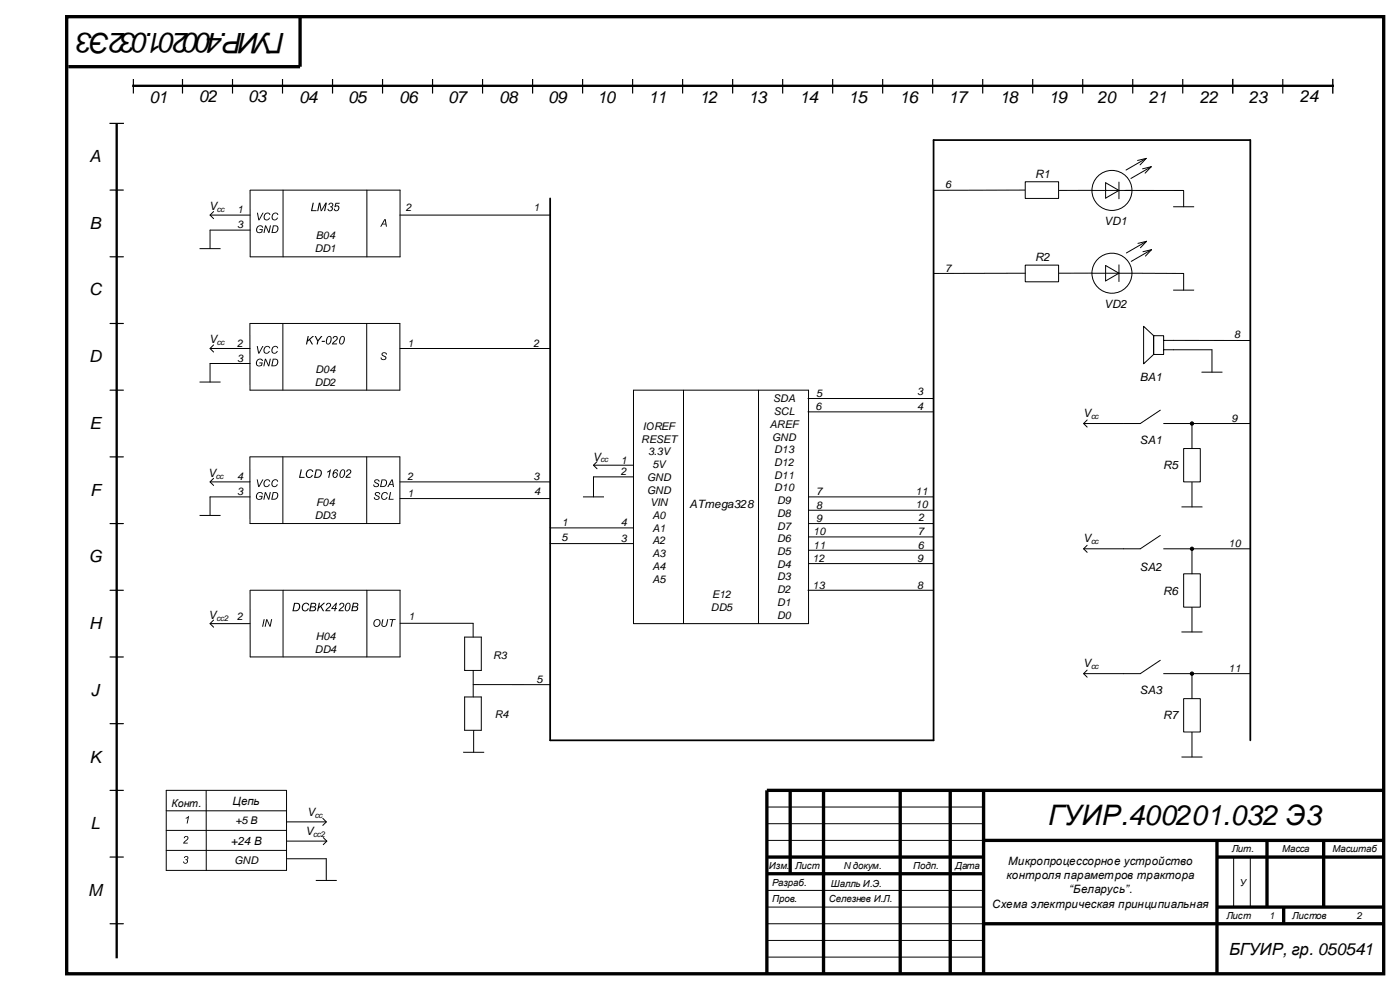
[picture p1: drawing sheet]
<svg xmlns="http://www.w3.org/2000/svg" width="420mm" height="297mm" viewBox="0 0 420 297" stroke-linecap="round" stroke-linejoin="round" font-family="sans-serif">
<g fill="none" stroke="#000" stroke-width="1" stroke-linecap="butt">
<path d="M20 5h395v287h-395zM90 5v15h-69.5M237 237v25M247 237v55M270 237v55M285 237v55M295 237v55M415 237h-185v55M230 257h65M295 252h120M365 252v40M365 257h50"/>
<path d="M380 252v20M397 252v20M230 262h65M295 277h120M365 272h50M385 272v5"/>
</g>
<g fill="none" stroke="#000" stroke-width=".3">
<path d="M75 57h45v20h-45v-19.9M84.9 57v20M110 57v20M60 74.6h6M63 64.5h12M64.1 63.4l-1.1 1.1 1.1 1.1M75 69h-12v5.6M119.9 64.5h45.1M75 97h44.9v20h-44.9zM84.8 97v20M110 97v20M343 97.8l3 2.9v5.6l-3 2.8z"/>
<path d="M60 114.6h6M63 104.5h12M64.1 103.4l-1.1 1.1 1.1 1.1M75 109h-12v5.6M120 104.5h45M190 117h52.5v70h-52.5zM205 117v70M227.5 117v70M242.3 119.5h37.5M346 100.7h3v5.6h-3zM349 102.1h26M349 104.9h14.5v6.7"/>
<path d="M360.5 111.6h6M75 137h44.9v20h-44.9l-.1-20M84.8 137v20M110 137v20M178 139.5h12M179.1 138.4l-1.1 1.1 1.1 1.1M242.3 123.5h37.5M60 154.6h6M63 144.5h12M64.1 143.4l-1.1 1.1 1.1 1.1M75 149h-12v5.6M120 144.5h45"/>
<path d="M120 149.5h45.1M165 158.3h25M175 149h6M190 143h-12v6M242.5 157h37.5M354.5 152h6M357.5 144v8M165 163h25M242.3 177h37.5M242.5 161h37.5M242.5 165h37.5M63 187h12"/>
<path d="M64.1 185.9l-1.1 1.1 1.1 1.1M120 186.9h21.9v4.1M139.4 191h5v10h-5zM139.4 209h5v10h-5zM141.9 201v8M141.9 205.3h23.1M142.1 219.1v6.5M49.9 237h36v24h-36zM61.8 237.1l.1 23.9M139.1 225.6h6M49.9 255h36M49.9 243.1h36"/>
<path d="M49.9 249h36M85.9 246.5h12M86 257.5h11.9v6.5M86.1 252.2h11.9M96.8 245.4l1.1 1.1-1.1 1M97 251.2l1 1-1 1.1M230 242h65M230 247h65M230 252h65M370 257v15M375 257v15M94.9 264h6"/>
<path d="M230 272h65M230 277h65M230 267h65M230 282h65M230 287h65"/>
</g>
<path d="M35 37.4v249.6M40 25.7h359.7" fill="none" stroke="#000" stroke-width=".71"/>
<g fill="none" stroke="#000" stroke-width=".35">
<path d="M33 37h4M40 23.9v4M54.7 23.9v4M69.7 23.9v4M84.7 23.9v4M99.7 23.9v4M114.7 23.9v4M129.7 23.9v4M144.7 23.9v4M159.7 23.9v4M174.7 23.9v4M189.7 23.9v4"/>
<path d="M204.7 23.9v4M219.7 23.9v4M234.7 23.9v4M249.7 23.9v4M264.7 23.9v4M279.7 23.9v4M294.7 23.9v4M309.7 23.9v4M324.7 23.9v4M339.7 23.9v4M354.7 23.9v4M384.7 23.9v4"/>
<path d="M33 57h4M33 77h4M33 97h4M33 117h4M33 137h4M33 157h4M33 177h4M33 197h4M33 217h4M33 237h4M33 257h4M33 277h4"/>
</g>
<path d="M369.7 23.9v4M399.7 23.9v4" fill="none" stroke="#000" stroke-width=".42"/>
<path d="M165 59.5v162.5h115v-180h95v180" fill="none" stroke="#000" stroke-width=".53"/>
<g fill="#000">
<path d="M96.5 102.2h1l-.1 .3h-.9zM114.6 105.8a.85 .85 0 0 1 1.5 .5h-.3l-.2-.3a.46 .46 0 0 0-.5-.1 .46 .46 0 0 0-.3 .5l.3 .2a.78 .78 0 0 1 .7 1 .78 .78 0 0 1-1.2 .3l-.4-.4-.1-.3h.3a.51 .51 0 0 0 .6 .5 .51 .51 0 0 0 .4-.6l-.1-.1a.73 .73 0 0 1-.7-.4 .73 .73 0 0 1 0-.8zM55.4 256.8a.61 .61 0 0 1 1 .1 .61 .61 0 0 1-.3 .9 .71 .71 0 0 1-.2 1.1 .71 .71 0 0 1-1-.5l.3-.1a.45 .45 0 0 0 .4 .5 .45 .45 0 0 0 .5-.5 .45 .45 0 0 0-.5-.4v-.2a.4 .4 0 0 0 .6-.3 .4 .4 0 0 0-.3-.5 .4 .4 0 0 0-.5 .4h-.2zM55.4 250.8a.69 .69 0 0 1 1 .2 .69 .69 0 0 1-.3 1l-.8 .7h1v.2l-1.4 .1 .8-1.1a.51 .51 0 0 0 .5-.5 .51 .51 0 0 0-.5-.5l-.3 .5-.3-.1zM55.7 245.3l1-.6-.4 2.2h-.3l.3-1.7-.6 .3z"/>
<path d="M77.1 63.8h.2l.4 1.9 1.1-1.9h.3l-1.3 2.3h-.3zM79.4 64.1a.93 .93 0 0 1 1-.4 .93 .93 0 0 1 .7 .8h-.3a.86 .86 0 0 0-1.2-.2 .86 .86 0 0 0-.2 1.2 .68 .68 0 0 0 .8 .3 .68 .68 0 0 0 .5-.5h.3a1.03 1.03 0 0 1-1.5 .7 1.03 1.03 0 0 1-.2-1.7zM81.8 64.1a.93 .93 0 0 1 1-.4 .93 .93 0 0 1 .7 .8h-.3a.86 .86 0 0 0-1.2-.2 .86 .86 0 0 0-.2 1.2 .68 .68 0 0 0 .7 .3 .68 .68 0 0 0 .6-.6l.3 .1a1.03 1.03 0 0 1-1.5 .7 1.03 1.03 0 0 1-.2-1.7z"/>
<path d="M77.3 67.8a.98 .98 0 0 1 1.6 .5h-.3a.9 .9 0 0 0-1.4-.1 .9 .9 0 0 0 .2 1.4l1-.1 .1-.5h-.7v-.3h1l-.1 .9a1.14 1.14 0 0 1-1.8-.1 1.14 1.14 0 0 1 .4-1.7zM79.5 67.6h.3l.8 1.9 .4-1.9h.3l-.5 2.3h-.3l-.8-2-.4 2h-.3zM81.9 67.6h.7a1.15 1.15 0 0 1 .9 1.3 1.15 1.15 0 0 1-1.3 1h-.8zM82.1 67.8l-.3 1.8a1 1 0 0 0 1.2-.4 1 1 0 0 0-.3-1.3z"/>
<path d="M93.8 60.8h.3l-.4 2.2h1.3l-.1 .3h-1.6zM95.6 60.8h.5l.3 2.2 1.2-2.2h.4l-.5 2.5h-.3l.5-2.2-1.2 2.2h-.3l-.3-2.1-.4 2.1h-.4z"/>
<path d="M98.8 60.9a.68 .68 0 0 1 1 .1 .68 .68 0 0 1-.2 1 .79 .79 0 0 1-.3 1.3 .79 .79 0 0 1-1.1-.7h.3a.49 .49 0 0 0 .5 .5 .49 .49 0 0 0 .5-.5 .49 .49 0 0 0-.5-.5v-.2a.44 .44 0 0 0 .7-.3 .44 .44 0 0 0-.4-.6 .44 .44 0 0 0-.5 .5l-.3-.1zM100.7 60.8h1.2l-.1 .3h-.9l-.2 .6a.85 .85 0 0 1 1.1 .9 .85 .85 0 0 1-1.2 .7l-.5-.5v-.2h.3a.52 .52 0 0 0 .8 .3 .52 .52 0 0 0 .1-.7 .52 .52 0 0 0-.8-.1h-.2z"/>
<path d="M115.3 65.7h.4l.3 2.3h-.2l-.2-.7h-.9l-.3 .7h-.4zM115.5 65.9l-.6 1.2h.7z"/>
<path d="M77 103.8h.3l.4 1.9 1-1.9h.3l-1.2 2.2h-.4zM79.4 104.1a.93 .93 0 0 1 .9-.4 .93 .93 0 0 1 .7 .7l-.2 .1a.86 .86 0 0 0-1.3-.3 .86 .86 0 0 0-.1 1.3 .68 .68 0 0 0 .7 .3 .68 .68 0 0 0 .5-.6l.3 .1a1.03 1.03 0 0 1-1.5 .6 1.03 1.03 0 0 1-.2-1.6zM81.8 104.1a.93 .93 0 0 1 .9-.4 .93 .93 0 0 1 .7 .7l-.3 .1a.86 .86 0 0 0-1.2-.3 .86 .86 0 0 0-.1 1.3 .68 .68 0 0 0 .7 .3 .68 .68 0 0 0 .5-.6l.3 .1a1.03 1.03 0 0 1-1.5 .6 1.03 1.03 0 0 1-.2-1.6z"/>
<path d="M77.2 107.8a.98 .98 0 0 1 1.7 .4l-.3 .1a.9 .9 0 0 0-1.4-.1 .9 .9 0 0 0 .2 1.4l.9-.2 .1-.5h-.7l.1-.2h1l-.2 .9a1.14 1.14 0 0 1-1.7-.1 1.14 1.14 0 0 1 .3-1.7zM79.4 107.6h.3l.8 1.9 .4-1.9h.3l-.4 2.2h-.3l-.8-1.9-.4 1.9h-.3zM81.8 107.6h.7a1.15 1.15 0 0 1 .9 1.3 1.15 1.15 0 0 1-1.2 .9h-.9zM82.1 107.8l-.4 1.8a1 1 0 0 0 1.3-.4 1 1 0 0 0-.3-1.4z"/>
<path d="M92.3 100.8h.3l-.2 1.2 1.3-1.2h.5l-1.2 1 .9 1.5h-.4l-.7-1.3-.5 .5-.2 .8h-.3zM94.4 100.8h.3l.7 1.2 .9-1.2h.4l-1.2 1.5-.2 1h-.3l.2-1z"/>
<path d="M98.3 101a.75 .75 0 0 1 1-.1 .75 .75 0 0 1 .2 1 1.06 1.06 0 0 1-.4 1.1 1.06 1.06 0 0 1-1.2 .1l-.1-1.1zM98.5 101.1l-.3 .6a.99 .99 0 0 0 .2 1.4 1.55 1.55 0 0 0 .5-2.1zM100 100.9a.77 .77 0 0 1 1.2 .2 .77 .77 0 0 1-.4 1.1l-.8 .8h1.1l-.1 .3h-1.5l.7-1a.94 .94 0 0 0 .7-1.2l-.5-.1-.3 .5h-.3zM102.2 101a.75 .75 0 0 1 1-.1 .75 .75 0 0 1 .2 1 1.06 1.06 0 0 1-.3 1.1 1.06 1.06 0 0 1-1.2 .1l-.2-1.1zM102.4 101.1l-.2 .6a.99 .99 0 0 0 .2 1.4 1.55 1.55 0 0 0 .5-2.1z"/>
<path d="M77 143.8h.3l.4 1.9 1-1.9h.3l-1.2 2.2h-.4zM79.4 144.1a.93 .93 0 0 1 .9-.4 .93 .93 0 0 1 .7 .7l-.2 .1a.86 .86 0 0 0-1.3-.3 .86 .86 0 0 0-.1 1.3 .68 .68 0 0 0 .7 .3 .68 .68 0 0 0 .5-.6l.3 .1a1.03 1.03 0 0 1-1.5 .6 1.03 1.03 0 0 1-.2-1.6zM81.8 144.1a.93 .93 0 0 1 .9-.4 .93 .93 0 0 1 .7 .7l-.3 .1a.86 .86 0 0 0-1.2-.3 .86 .86 0 0 0-.1 1.3 .68 .68 0 0 0 .7 .3 .68 .68 0 0 0 .5-.6l.3 .1a1.03 1.03 0 0 1-1.5 .6 1.03 1.03 0 0 1-.2-1.6z"/>
<path d="M77.2 147.8a.98 .98 0 0 1 1.7 .4l-.3 .1a.9 .9 0 0 0-1.4-.1 .9 .9 0 0 0 .2 1.4l.9-.2 .1-.5h-.7l.1-.2h1l-.2 .9a1.14 1.14 0 0 1-1.7-.1 1.14 1.14 0 0 1 .3-1.7zM79.4 147.6h.3l.8 1.9 .4-1.9h.3l-.4 2.2h-.3l-.8-1.9-.4 1.9h-.3zM81.8 147.6h.7a1.15 1.15 0 0 1 .9 1.3 1.15 1.15 0 0 1-1.2 .9h-.9zM82.1 147.8l-.4 1.8a1 1 0 0 0 1.3-.4 1 1 0 0 0-.3-1.4z"/>
<path d="M90.2 140.8h.3l-.4 2.2h1.3l-.1 .3h-1.6zM92.1 141.1a1.03 1.03 0 0 1 1.1-.4 1.03 1.03 0 0 1 .8 .8h-.4a.81 .81 0 0 0-.9-.5 .81 .81 0 0 0-.6 .9 .77 .77 0 0 0 .4 1.1 .77 .77 0 0 0 1-.6h.3a1.15 1.15 0 0 1-1.6 .8 1.15 1.15 0 0 1-.3-1.8zM94.7 140.8h.8a1.27 1.27 0 0 1 1 1.3 1.27 1.27 0 0 1-1.2 1.2h-1.1zM95 141l-.4 2a1.11 1.11 0 0 0 1.4-.5 1.11 1.11 0 0 0-.3-1.4z"/>
<path d="M98.1 141.4l1.2-.7-.6 2.6h-.3l.4-1.9-.7 .3zM100.3 141a.66 .66 0 0 1 .7-.2 .66 .66 0 0 1 .4 .6h-.3a.49 .49 0 0 0-.6-.4 .49 .49 0 0 0-.3 .6l-.1 .2a.81 .81 0 0 1 1.2 .4 .81 .81 0 0 1-.5 1.1 .81 .81 0 0 1-1.1-.6l.2-1.1zM100 142.4a.6 .6 0 0 0 1.2 0 .6 .6 0 0 0-1.2 0zM102.3 141a.75 .75 0 0 1 1-.1 .75 .75 0 0 1 .2 1 1.06 1.06 0 0 1-.3 1.1 1.06 1.06 0 0 1-1.2 .1l-.2-1.1zM102.5 141.1l-.2 .6a.99 .99 0 0 0 .2 1.4 1.55 1.55 0 0 0 .5-2.1zM104.1 140.9a.77 .77 0 0 1 1.2 .2 .77 .77 0 0 1-.4 1.1l-.9 .8h1.2l-.1 .3h-1.5l.7-1a.93 .93 0 0 0 .6-1.2l-.4-.1-.4 .5h-.3z"/>
<path d="M112.4 143.9a.85 .85 0 0 1 1.4 .5h-.2l-.2-.3a.46 .46 0 0 0-.6-.1 .46 .46 0 0 0-.2 .5l.2 .2a.78 .78 0 0 1 .8 1 .78 .78 0 0 1-1.2 .3l-.4-.4-.1-.3h.3a.54 .54 0 0 0 .6 .5 .54 .54 0 0 0 .5-.6l-.2-.1a.73 .73 0 0 1-.8-.4 .73 .73 0 0 1 .1-.8zM114.4 143.8h.7a1.15 1.15 0 0 1 1 1.3 1.15 1.15 0 0 1-1.3 .9h-.8zM114.7 144l-.4 1.8a1 1 0 0 0 1.3-.4 1 1 0 0 0-.3-1.4zM117.4 143.8h.4l.4 2.2h-.3l-.1-.6h-1l-.3 .6h-.3zM117.6 144l-.6 1.1h.7z"/>
<path d="M112.6 147.7a.85 .85 0 0 1 1.4 .5h-.3l-.1-.3a.46 .46 0 0 0-.6-.1 .46 .46 0 0 0-.2 .5l.2 .2a.78 .78 0 0 1 .8 1 .78 .78 0 0 1-1.3 .3l-.4-.4v-.3h.3a.54 .54 0 0 0 .6 .5 .54 .54 0 0 0 .5-.6l-.2-.1a.73 .73 0 0 1-.8-.4 .73 .73 0 0 1 .1-.8zM114.7 147.9a.93 .93 0 0 1 .9-.4 .93 .93 0 0 1 .7 .8h-.3a.86 .86 0 0 0-1.2-.2 .86 .86 0 0 0-.1 1.2 .68 .68 0 0 0 .7 .3 .68 .68 0 0 0 .5-.6l.3 .1a1.03 1.03 0 0 1-1.5 .7 1.03 1.03 0 0 1-.2-1.7zM117 147.6h.3l-.4 2h1.2l-.1 .2h-1.5z"/>
</g>
<path d="M355 134.5h5v10h-5z" fill-rule="evenodd" fill="#fff"/>
<path d="M355 134.5h5v10h-5zM357.5 127v7.5M75 177h45v20h-45v-19.9M84.9 177v20M110 177v20M242.5 169h37.5M354.5 189.5h6M357.5 182.1v7.4" fill="none" stroke="#000" stroke-width=".3"/>
<g fill="#000">
<path d="M79.1 185.7h.3l-.5 2.2h-.3zM79.9 185.7h.2l.8 1.9 .4-1.9h.3l-.4 2.2h-.3l-.8-1.9-.4 1.9h-.3z"/>
<path d="M88.2 180.8h.8a1.27 1.27 0 0 1 1 1.3 1.27 1.27 0 0 1-1.2 1.2h-1.1zM88.5 181.1l-.4 1.9a1.12 1.12 0 0 0 1.4-.5 1.12 1.12 0 0 0-.3-1.4zM90.9 181.1a1.03 1.03 0 0 1 1.1-.4 1.03 1.03 0 0 1 .7 .8h-.3a.81 .81 0 0 0-1-.5 .81 .81 0 0 0-.5 .9 .77 .77 0 0 0 .4 1.1 .77 .77 0 0 0 1-.6h.3a1.15 1.15 0 0 1-1.7 .8 1.15 1.15 0 0 1-.2-1.8zM93.2 180.8h.8a.63 .63 0 0 1 .8 .4 .63 .63 0 0 1-.4 .8 .7 .7 0 0 1 .3 .8 .7 .7 0 0 1-.8 .5h-1.2zM93.5 181l-.2 .8h.6a.44 .44 0 0 0 .6-.2 .44 .44 0 0 0-.4-.6zM93.3 182.1l-.2 .9h.8a.45 .45 0 0 0 .6-.4 .45 .45 0 0 0-.6-.5zM95.6 180.8h.4l-.3 1.2 1.4-1.2h.4l-1.1 1 .8 1.5h-.3l-.8-1.3-.5 .5-.2 .8h-.3z"/>
<path d="M98 180.9a.77 .77 0 0 1 1.2 .2 .77 .77 0 0 1-.4 1.1l-.8 .8h1.1l-.1 .3h-1.5l.7-1a.94 .94 0 0 0 .7-1.2l-.5-.1-.3 .5h-.3zM100.8 180.7h.3l-.4 1.7h.4l-.1 .2h-.3l-.2 .7h-.3l.2-.7h-1.1l.1-.3zM100.6 181.3l-.9 1.1h.7zM102 180.9a.77 .77 0 0 1 1.2 .2 .77 .77 0 0 1-.4 1.1l-.9 .8h1.2l-.1 .3h-1.5l.7-1a.93 .93 0 0 0 .6-1.2l-.4-.1-.4 .5h-.3zM103.9 181a.75 .75 0 0 1 1-.1 .75 .75 0 0 1 .2 .9 1.06 1.06 0 0 1-.3 1.2 1.06 1.06 0 0 1-1.2 .1l-.2-1.1zM104.1 181.1l-.2 .6a.84 .84 0 0 0 .4 1.3l.3-.3a1.02 1.02 0 0 0-.3-1.7z"/>
<path d="M105.9 180.7h.7a.63 .63 0 0 1 .9 .4 .63 .63 0 0 1-.5 .8 .71 .71 0 0 1 .4 .9 .71 .71 0 0 1-.8 .5h-1.3zM106.1 181l-.1 .8h.5a.44 .44 0 0 0 .7-.2 .44 .44 0 0 0-.5-.6zM105.9 182.1l-.2 .9h.8a.45 .45 0 0 0 .6-.4 .45 .45 0 0 0-.5-.5z"/>
<path d="M112 186.8a1.14 1.14 0 0 1 2.2 0 1.14 1.14 0 0 1-2.2 0zM112.5 186.2a.85 .85 0 0 0-.2 1.1 .85 .85 0 0 0 1.1 .4 .85 .85 0 0 0 .4-1.1 .7 .7 0 0 0-.4-.7 .7 .7 0 0 0-.9 .3zM114.7 185.7h.3l-.3 1.4a.62 .62 0 0 0 .7 .6 .62 .62 0 0 0 .5-.8l.3-1.2h.3l-.3 1.3a.89 .89 0 0 1-.9 1 .89 .89 0 0 1-.9-1.1zM116.9 185.7h1.8l-.1 .2h-.7l-.4 2h-.3l.4-2h-.8z"/>
</g>
<path d="M355 172.1h5v10h-5z" fill-rule="evenodd" fill="#fff"/>
<path d="M355 172.1h5v10h-5zM357.5 165.1v7M357.5 219v8M354.5 227h6" fill="none" stroke="#000" stroke-width=".3"/>
<path d="M355 209.5h5v10h-5z" fill-rule="evenodd" fill="#fff"/>
<g fill="none" stroke="#000" stroke-width=".3">
<path d="M307.5 57l-27.5 .1M327.5 57.1h-10M327.5 57.1h12M331.6 54.8l4 2.3-4 2.3zM335.6 54.6v5M355 57.2v4.8M242.5 153h37.5M242.5 149h37.5M355 209.5h5v10h-5zM357.5 202v7.5"/>
<circle cx="333.5" cy="57.1" r="6"/>
</g>
<path d="M307.5 54.5h10v5h-10z" fill-rule="evenodd" fill="#fff"/>
<g fill="none" stroke="#000" stroke-width=".3">
<path d="M307.5 54.5h10v5h-10zM337.5 57.1h17.5M331.6 79.6l4 2.3-4 2.3zM335.6 79.4v5M343.9 72.4l-2.6 .6M343.9 72.4l-1.9 1.9M343.9 72.4l-6.1 3.5M345.4 74.9l-2.6 .6M345.4 74.9l-1.9 1.9M345.4 74.9l-6.1 3.5M327.5 81.9h-10M327.5 81.9h12"/>
<path d="M355 82v5"/>
<circle cx="333.5" cy="81.9" r="6"/>
</g>
<path d="M307.5 79.5h10v5h-10z" fill-rule="evenodd" fill="#fff"/>
<g fill="none" stroke="#000" stroke-width=".3">
<path d="M343.8 47.5l-2.6 .6M343.8 47.5l-1.9 1.9M343.8 47.5l-6.1 3.5M345.3 50l-2.6 .6M345.3 50l-1.9 1.9M345.3 50l-6.1 3.5M307.5 79.5h10v5h-10zM352 62h6M307.5 81.9l-27.5 .1M339.5 81.9l15.5 .1M352 87h6M326.1 125.9l-1.1 1.1 1.1 1.1"/>
<path d="M348 123l-6 4h-17M349 127h26M326.1 163.5l-1.1 1.1 1.1 1M348 160.6l-6 4h-17M349 164.6h26M348 198l-6 4h-17M326.1 200.9l-1.1 1.1 1.1 1.1M349 202h26"/>
<circle cx="357.5" cy="127" r=".5"/>
<circle cx="357.5" cy="164.6" r=".5"/>
<circle cx="357.5" cy="202" r=".5"/>
</g>
<g fill="#000">
<circle cx="357.5" cy="127" r=".5"/>
<circle cx="357.5" cy="164.6" r=".5"/>
<circle cx="357.5" cy="202" r=".5"/>
</g>
<g font-size="8.5">
<text x="85.4" y="10" transform="rotate(-180 85.4 10)">ГУИР.400201.032Э3</text>
<text x="314.3" y="247.3">ГУИР.400201.032 Э3</text>
</g>
<g font-size="5">
<text x="44.8" y="30.8">01</text>
<text x="59.7" y="30.4">02</text>
<text x="74.4" y="30.6">03</text>
<text x="89.7" y="31">04</text>
<text x="104.4" y="31">05</text>
<text x="119.7" y="30.8">06</text>
<text x="134.4" y="31">07</text>
<text x="149.7" y="31">08</text>
<text x="164.4" y="31">09</text>
<text x="179.1" y="30.8">10</text>
<text x="194.5" y="31">11</text>
<text x="209.8" y="31">12</text>
<text x="224.5" y="31">13</text>
<text x="239.8" y="31">14</text>
<text x="254.5" y="31">15</text>
<text x="269.8" y="30.8">16</text>
<text x="284.5" y="31">17</text>
<text x="299.8" y="31">18</text>
<text x="314.5" y="31">19</text>
<text x="329.2" y="30.8">20</text>
<text x="344.6" y="31">21</text>
<text x="359.9" y="31">22</text>
<text x="374.6" y="31">23</text>
<text x="389.9" y="30.7">24</text>
<text x="26.9" y="48.5">A</text>
<text x="26.9" y="68.5">B</text>
<text x="26.7" y="88.6">C</text>
<text x="26.7" y="108.6">D</text>
<text x="26.9" y="128.6">E</text>
<text x="27" y="148.6">F</text>
<text x="26.6" y="168.6">G</text>
<text x="26.7" y="188.6">H</text>
<text x="27.3" y="208.7">J</text>
<text x="26.9" y="228.7">K</text>
<text x="27.1" y="248.7">L</text>
<text x="26.5" y="268.7">M</text>
<text x="368.7" y="286.2">БГУИР, гр. 050541</text>
</g>
<g font-size="3.4">
<text x="310.4" y="53.5">R1</text>
<text x="62.7" y="63.1">V</text>
<text x="331.2" y="67.5">VD1</text>
<text x="310.4" y="78.3">R2</text>
<text x="331.2" y="92.3">VD2</text>
<text x="62.7" y="103">V</text>
<text x="341.9" y="114.3">BA1</text>
<text x="324.9" y="125">V</text>
<text x="341.9" y="133.2">SA1</text>
<text x="62.4" y="143.2">V</text>
<text x="177.8" y="138.1">V</text>
<text x="348.8" y="140.7">R5</text>
<text x="206.8" y="152.2">ATmega328</text>
<text x="324.9" y="162.6">V</text>
<text x="341.9" y="171.3">SA2</text>
<text x="348.8" y="178.3">R6</text>
<text x="62.6" y="185.7">V</text>
<text x="324.9" y="200.1">V</text>
<text x="341.9" y="208.2">SA3</text>
<text x="348.8" y="215.7">R7</text>
<text x="69.7" y="241.4">Цепь</text>
<text x="92.1" y="244.8">V</text>
<text x="91.6" y="250.5">V</text>
<text x="69.2" y="253.3">+24 В</text>
<text x="301.9" y="263.7">контроля параметров трактора</text>
<text x="302.4" y="259.4">Микропроцессорное устройство</text>
<text x="321.9" y="267.9">Беларусь .</text>
<text x="297.6" y="272.2">Схема электрическая принципиальная</text>
</g>
<g font-size="3.2">
<text x="283.5" y="56.5">6</text>
<text x="71.2" y="64">1</text>
<text x="121.7" y="63.4">2</text>
<text x="160" y="63.4">1</text>
<text x="71.2" y="68.4">3</text>
<text x="94.7" y="71.8">B04</text>
<text x="94.4" y="75.6">DD1</text>
<text x="283.5" y="81.5">7</text>
<text x="370.2" y="101.5">8</text>
<text x="71.2" y="104">2</text>
<text x="122.2" y="104">1</text>
<text x="160" y="104">2</text>
<text x="71.2" y="108.4">3</text>
<text x="94.7" y="111.8">D04</text>
<text x="94.4" y="115.6">DD2</text>
<text x="244.8" y="119">5</text>
<text x="275.1" y="118.4">3</text>
<text x="231.9" y="120.7">SDA</text>
<text x="232.1" y="124.5">SCL</text>
<text x="244.6" y="123">6</text>
<text x="275.1" y="123">4</text>
<text x="192.8" y="129">IOREF</text>
<text x="230.9" y="128.3">AREF</text>
<text x="369.3" y="126.5">9</text>
<text x="192.3" y="132.8">RESET</text>
<text x="194.4" y="136.6">3.3V</text>
<text x="231.6" y="132.1">GND</text>
<text x="232.2" y="135.9">D13</text>
<text x="71.2" y="144">4</text>
<text x="122.2" y="144">2</text>
<text x="186.2" y="139">1</text>
<text x="186.2" y="142.5">2</text>
<text x="195.7" y="140.4">5V</text>
<text x="232.2" y="139.7">D12</text>
<text x="232.2" y="143.6">D11</text>
<text x="71.2" y="148.5">3</text>
<text x="122.2" y="149">1</text>
<text x="160" y="144">3</text>
<text x="160.2" y="148.5">4</text>
<text x="194.1" y="144.2">GND</text>
<text x="194.1" y="148">GND</text>
<text x="232.2" y="147.4">D10</text>
<text x="244.8" y="148.5">7</text>
<text x="274.6" y="148.3">11</text>
<text x="94.4" y="155.7">DD3</text>
<text x="94.8" y="151.8">F04</text>
<text x="195" y="151.8">VIN</text>
<text x="195.7" y="155.6">A0</text>
<text x="233.1" y="151.2">D9</text>
<text x="233.1" y="155">D8</text>
<text x="244.8" y="152.5">8</text>
<text x="274.6" y="152.3">10</text>
<text x="168.6" y="157.9">1</text>
<text x="186.2" y="157.9">4</text>
<text x="195.7" y="159.5">A1</text>
<text x="233.1" y="158.8">D7</text>
<text x="243.9" y="160.5">10</text>
<text x="244.8" y="156.5">9</text>
<text x="275.3" y="160.5">7</text>
<text x="275.5" y="156.4">2</text>
<text x="168.4" y="162.4">5</text>
<text x="186.2" y="162.5">3</text>
<text x="195.7" y="163.3">A2</text>
<text x="195.7" y="167.1">A3</text>
<text x="233.1" y="162.6">D6</text>
<text x="233.1" y="166.4">D5</text>
<text x="243.9" y="164.6">11</text>
<text x="275.3" y="164.6">6</text>
<text x="368.5" y="164.1">10</text>
<text x="195.7" y="170.9">A4</text>
<text x="233.1" y="170.3">D4</text>
<text x="243.7" y="168.6">12</text>
<text x="275.1" y="168.6">9</text>
<text x="195.7" y="174.7">A5</text>
<text x="213.6" y="179.5">E12</text>
<text x="233.1" y="174.1">D3</text>
<text x="233.1" y="177.9">D2</text>
<text x="243.7" y="176.6">13</text>
<text x="275.1" y="176.6">8</text>
<text x="71.2" y="185.9">2</text>
<text x="122.5" y="185.8">1</text>
<text x="213.2" y="183.3">DD5</text>
<text x="233.1" y="181.7">D1</text>
<text x="233.1" y="185.5">D0</text>
<text x="94.7" y="191.9">H04</text>
<text x="94.4" y="195.7">DD4</text>
<text x="147.9" y="197.5">R3</text>
<text x="368.5" y="201.6">11</text>
<text x="160.9" y="204.7">5</text>
<text x="148.4" y="215.4">R4</text>
<text x="51.4" y="242">Конт.</text>
<text x="70.6" y="247.2">+5 В</text>
<text x="70.4" y="259.2">GND</text>
</g>
<g font-size="2.9">
<text x="369.4" y="255.6">Лит.</text>
<text x="384.6" y="255.6">Масса</text>
<text x="399.7" y="255.6">Масштаб</text>
<text x="230.6" y="260.6">Изм.</text>
<text x="238.5" y="260.6">Лист</text>
<text x="252.9" y="260.6">N докум.</text>
<text x="273.9" y="260.6">Подп.</text>
<text x="286.4" y="260.6">Дата</text>
<text x="231.6" y="265.6">Разраб.</text>
<text x="249.2" y="265.9">Шалль И.Э.</text>
<text x="371.8" y="265.6">У</text>
<text x="231.6" y="270.6">Пров.</text>
<text x="248.6" y="270.6">Селезнев И.Л.</text>
<text x="367.8" y="275.6">Лист</text>
<text x="380.7" y="275.6">1</text>
<text x="387.6" y="275.6">Листов</text>
<text x="407" y="275.6">2</text>
</g>
<g font-size="2.4">
<text x="65.1" y="63.6">cc</text>
<text x="65.1" y="103.5">cc</text>
<text x="327.2" y="125.5">cc</text>
<text x="64.8" y="143.6">cc</text>
<text x="180.1" y="138.6">cc</text>
<text x="327.2" y="163.1">cc</text>
<text x="64.9" y="186.2">cc2</text>
<text x="327.2" y="200.6">cc</text>
<text x="94.4" y="245.2">cc</text>
<text x="94" y="251">cc2</text>
</g>
</svg>
